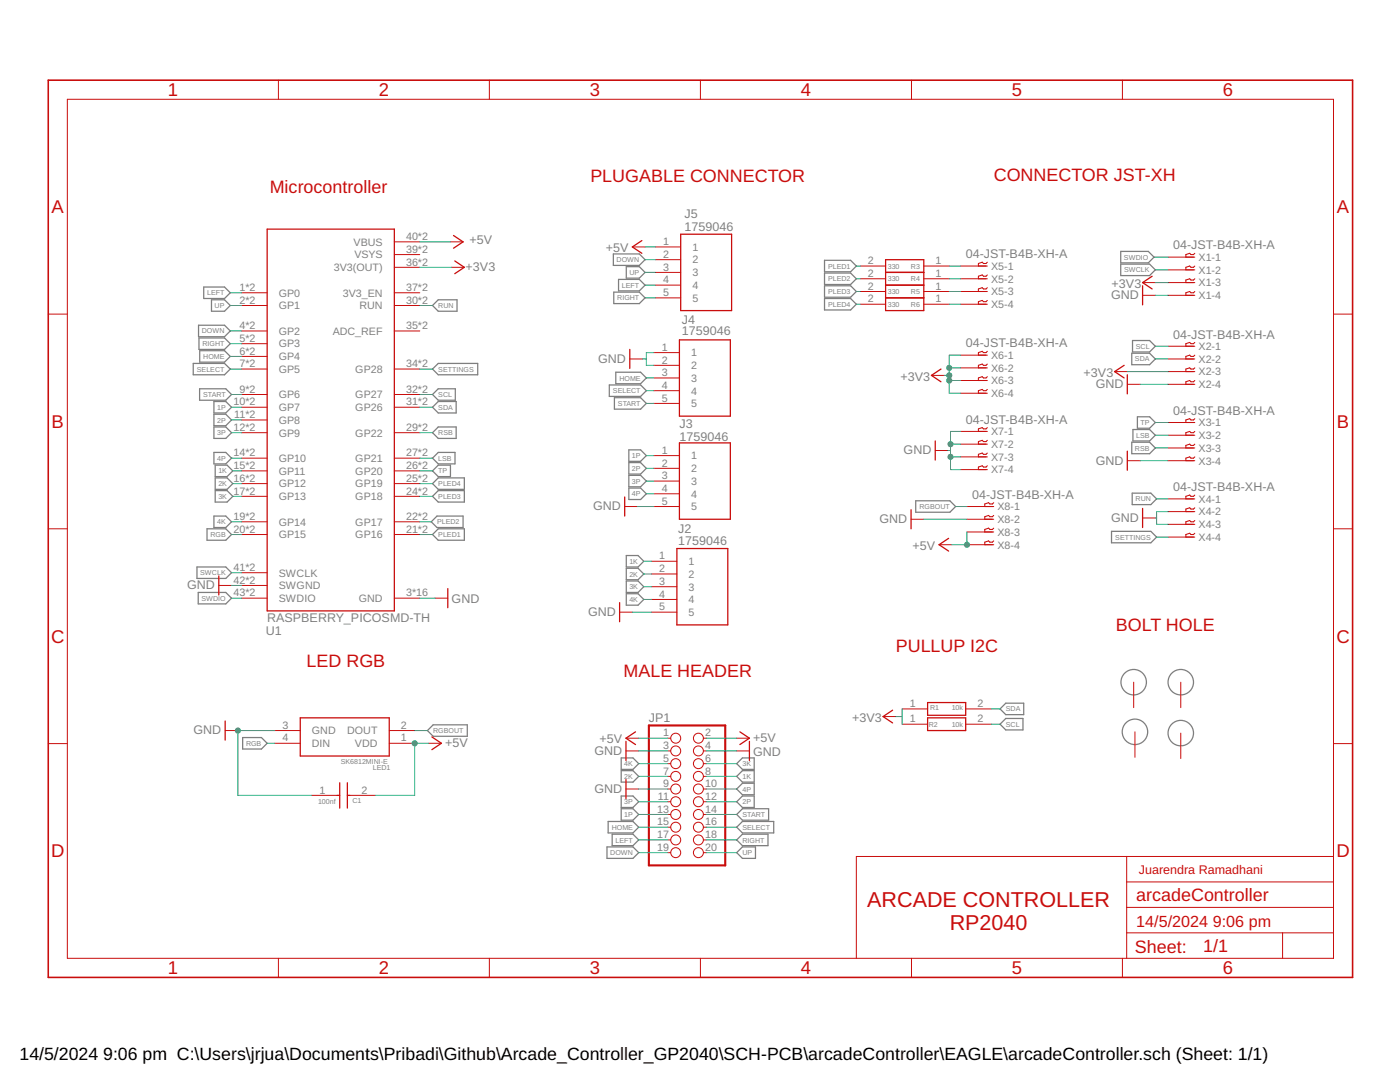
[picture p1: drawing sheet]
<svg xmlns="http://www.w3.org/2000/svg" width="279mm" height="216mm" viewBox="0 0 279 216" stroke-linecap="round" stroke-linejoin="round" font-family="sans-serif">
<g fill="none" stroke="#808080" stroke-width=".25">
<path d="M40.7 57.3h4.1l1.2 1.1-1.2 1.2h-4.1zM42.2 59.8h2.6l1.2 1.2-1.2 1.1h-2.6zM122.4 50.7h5.2l1.1 1.1-1.1 1.2h-5.2zM122.5 58.3h5.1l1.1 1.1-1.1 1.2h-5.1zM123.4 55.8h4.2l1.1 1.1-1.1 1.1h-4.2zM125 53.2h2.6l1.1 1.2-1.1 1.1h-2.6zM164.5 59.6h5.3l1.1 1.1-1.1 1.1h-5.3zM164.5 51.9h5.3l1.1 1.2-1.1 1.1h-5.3zM164.5 54.5h5.3l1.1 1.1-1.1 1.2h-5.3zM164.5 57h5.3l1.1 1.2-1.1 1.1h-5.3zM223.7 52.7h5.7l1.2 1.1-1.2 1.2h-5.7zM223.7 50.2h5.5l1.1 1.1-1.1 1.2h-5.5z"/>
<path d="M38.6 72.5h6.2l1.2 1.1-1.2 1.2h-6.2zM39.6 64.9h5.2l1.2 1.1-1.2 1.2h-5.2zM39.7 67.4h5.1l1.2 1.2-1.2 1.1h-5.1zM39.8 77.6h5.3l1.1 1.1-1.1 1.2h-5.3zM39.9 70h4.9l1.2 1.1-1.2 1.2h-4.9zM86.3 61l1.2-1.2h3.7v2.3h-3.7zM86.3 73.6l1.2-1.1h7.8v2.3h-7.8zM86.3 78.7l1.2-1.1h3.4v2.3h-3.4zM121.6 76.8h6.2l1.2 1.2-1.2 1.1h-6.2zM122.6 79.4h5.2l1.2 1.1-1.2 1.1h-5.2zM122.9 74.3h4.9l1.2 1.1-1.2 1.2h-4.9zM225.9 70.5h3.5l1.2 1.1-1.2 1.2h-3.5z"/>
<path d="M226 67.9h3.4l1.2 1.2-1.2 1.1h-3.4zM42.7 80.1h2.4l1.1 1.2-1.1 1.1h-2.4zM42.7 82.7h2.4l1.1 1.1-1.1 1.1h-2.4zM42.7 85.2h2.4l1.1 1.1-1.1 1.2h-2.4zM42.7 90.3h2.4l1.1 1.1-1.1 1.2h-2.4zM42.9 92.8h2.4l1.2 1.2-1.2 1.1h-2.4zM42.9 95.4h2.4l1.2 1.1-1.2 1.1h-2.4zM42.9 97.9h2.4l1.2 1.1-1.2 1.2h-2.4zM86.3 81.3l1.2-1.2h3.5v2.3h-3.5zM86.3 86.3l1.2-1.1h3.5v2.3h-3.5zM86.3 91.4l1.2-1.1h3.3v2.3h-3.3zM86.3 94l1.2-1.2h2.4v2.3h-2.4z"/>
<path d="M86.3 96.5l1.2-1.1h5.2v2.2h-5.2zM86.3 99l1.2-1.1h5.2v2.3h-5.2zM125.5 89.8h2.3l1.2 1.1-1.2 1.2h-2.3zM125.5 92.3h2.3l1.2 1.2-1.2 1.1h-2.3zM125.5 94.8h2.3l1.2 1.2-1.2 1.1h-2.3zM125.5 97.4h2.3l1.2 1.1-1.2 1.2h-2.3zM182.8 99.9h6.8l1.1 1.2-1.1 1.1h-6.8zM225.9 88.2h3.5l1.2 1.2-1.2 1.1h-3.5zM226 98.4h3.7l1.1 1.1-1.1 1.2h-3.7zM226.1 85.7h3.3l1.2 1.1-1.2 1.2h-3.3zM227 83.2h2.4l1.2 1.1-1.2 1.1h-2.4zM39.3 113.1h5.8l1.1 1.2-1.1 1.1h-5.8z"/>
<path d="M39.6 118.2h5.5l1.1 1.2-1.1 1.1h-5.5zM41.3 105.5h3.8l1.1 1.2-1.1 1.1h-3.8zM42.7 103h2.4l1.1 1.1-1.1 1.2h-2.4zM86.1 104.1l1.1-1.1h5.2v2.3h-5.2zM86.3 106.7l1.2-1.2h5.2v2.3h-5.2zM125 110.8h2.3l1.2 1.2-1.2 1.1h-2.3zM125 113.4h2.3l1.2 1.1-1.2 1.2h-2.3zM125 115.9h2.3l1.2 1.2-1.2 1.1h-2.3zM125 118.5h2.3l1.2 1.1-1.2 1.2h-2.3zM221.8 106h7.9l1.1 1.2-1.1 1.1h-7.9zM48.4 147.2h3.8l1.1 1.1-1.1 1.2h-3.8zM85.3 145.8l1.1-1.2h6.9v2.3h-6.9z"/>
<path d="M124 151.2h2.3l1.2 1.2-1.2 1.1h-2.3zM124 153.8h2.3l1.2 1.1-1.2 1.2h-2.3zM124 158.8h2.3l1.2 1.2-1.2 1.1h-2.3zM147 160l1.2-1.2h2.3v2.3h-2.3zM147 152.4l1.2-1.2h2.3v2.3h-2.3zM147 154.9l1.2-1.1h2.3v2.3h-2.3zM147 157.4l1.2-1.1h2.3v2.3h-2.3zM199.6 141.5l1.1-1.2h3.6v2.3h-3.6zM199.6 144.5l1.1-1.1h3.5v2.2h-3.5zM121.1 169h5.2l1.2 1.1-1.2 1.2h-5.2zM121.4 163.9h4.9l1.2 1.2-1.2 1.1h-4.9zM122.2 166.5h4.1l1.2 1.1-1.2 1.1h-4.1z"/>
<path d="M124 161.4h2.3l1.2 1.1-1.2 1.2h-2.3zM147 167.6l1.2-1.1h5.1v2.2h-5.1zM147 170.1l1.2-1.1h2.6v2.3h-2.6zM147 165.1l1.2-1.2h6.2v2.3h-6.2zM147 162.5l1.2-1.1h5.2v2.3h-5.2z"/>
<circle cx="226.3" cy="136.1" r="2.54"/>
<circle cx="235.6" cy="136.1" r="2.54"/>
<circle cx="226.5" cy="146" r="2.54"/>
<circle cx="235.6" cy="146.3" r="2.54"/>
</g>
<g fill="none" stroke="#c90d0c" stroke-width=".2">
<path d="M13.4 19.8h252.7v171.4h-252.7zM55.6 16v3.8M97.7 16v3.8M139.8 16v3.8M181.9 16v3.8M224 16v3.8M48.2 58.4h5.1M78.7 58.4h5.1M78.7 53.3h5.1M78.7 50.8h5.1M78.7 48.3h5.1M89.9 48.3h2.5"/>
<path d="M90.1 53.3h2.6M126.2 49.3h2.5M130.8 49.3h5M130.8 51.8h5M130.8 54.4h5M130.8 56.9h5M130.8 59.4h5M171.7 53.1h5M171.7 55.6h5M171.7 58.2h5M184.4 53.1h5M184.4 55.6h5"/>
<path d="M184.4 58.2h5M191.7 53.1h5.1M191.7 55.6h5.1M191.7 58.2h5.1M228 56.4h2.6M228 58.9h2.6M233.1 51.3h5.1M233.1 53.8h5.1M233.1 56.4h5.1M233.1 58.9h5.1M9.6 62.7h3.8M48.2 61h5.1"/>
<path d="M48.2 66h5.1M48.2 68.6h5.1M48.2 71.1h5.1M48.2 73.6h5.1M48.2 78.7h5.1M78.7 61h5.1M78.7 66h5.1M78.7 73.6h5.1M78.7 78.7h5.1M125.7 71.6h2.5M130.5 70.4h5.1M130.5 72.9h5.1"/>
<path d="M130.5 75.4h5.1M130.5 78h5.1M171.7 60.7h5M184.4 60.7h5M185.9 74.9h2.5M191.7 60.7h5.1M191.7 70.9h5.1M191.7 73.4h5.1M191.7 75.9h5.1M191.7 78.5h5.1M222.4 74.1h2.6M225 76.7h2.5"/>
<path d="M233.1 69.1h5.1M233.1 71.6h5.1M233.1 74.1h5.1M233.1 76.7h5.1M266.1 62.7h3.8M48.2 81.3h5.1M48.2 83.8h5.1M48.2 86.3h5.1M48.2 91.4h5.1M48.2 94h5.1M48.2 96.5h5.1M48.2 99h5.1"/>
<path d="M78.7 81.3h5.1M78.7 86.3h5.1M78.7 91.4h5.1M78.7 94h5.1M78.7 96.5h5.1M78.7 99h5.1M130.5 90.9h5.1M130.5 93.5h5.1M130.5 96h5.1M130.5 98.5h5.1M130.5 80.5h5.1M186.6 89.9h2.6"/>
<path d="M191.7 86.1h5.1M191.7 88.6h5.1M191.7 91.2h5.1M191.7 93.7h5.1M225 91.9h2.5M233.1 84.3h5.1M233.1 86.8h5.1M233.1 89.4h5.1M233.1 91.9h5.1M233.1 99.5h5.1M9.6 105.5h3.8M43.7 116.8h2.5"/>
<path d="M48.2 104.1h5.1M48.2 106.7h5.1M48.2 119.4h5.1M48.2 116.8h5.1M48.2 114.3h5.1M78.7 104.1h5.1M78.7 106.7h5.1M78.7 119.4h5.1M86.8 119.4h2.6M124.7 101.1h2.5M130 112h5.1M130 114.5h5.1"/>
<path d="M130 117.1h5.1M130 119.6h5.1M130.5 101.1h5.1M181.8 103.6h2.6M187.4 108.7h2.5M193 101.1h5.1M193 103.6h5.1M193 106.2h5.1M193 108.7h5.1M228 103.4h2.6M233.1 102.1h5.1M233.1 104.6h5.1"/>
<path d="M233.1 107.2h5.1M266.1 105.5h3.8M123.7 122.2h2.5M130 122.2h5.1M226.3 136.1v5.1M235.6 136.1v5.1M9.6 148.4h3.8M44.9 145.8h2.6M54.8 148.3h5.1M54.8 145.8h5.1M62.2 158.7h5.1M69.8 158.7h5.1"/>
<path d="M77.7 148.3h5.1M77.7 145.8h5.1M85.6 148.3h2.5M124.9 147.3h2.6M124.9 149.8h2.6M124.9 157.4h2.6M133.3 147.3h.6M133.3 149.8h.6M133.3 152.4h.6M133.3 154.9h.6M133.3 157.4h.6M133.3 160h.6"/>
<path d="M140.4 147.3h.5M140.4 149.8h.5M140.4 152.4h.5M140.4 154.9h.5M140.4 157.4h.5M140.4 160h.5M147 147.3h2.6M147 149.8h2.6M176.2 143h2.6M180 141.5h5.1M180 144.5h5.1M192.7 141.5h5.1"/>
<path d="M192.7 144.5h5.1M226.5 146v5.1M235.6 146.3v5.1M266.1 148.4h3.8M133.3 162.5h.6M133.3 165.1h.6M133.3 167.6h.6M133.3 170.1h.6M140.4 162.5h.5M140.4 165.1h.5M140.4 167.6h.5M140.4 170.1h.5"/>
<path d="M224.9 170.9v20.3M224.9 176h41.2M266.1 170.9h-95.2v20.3M55.6 191.2v3.8M97.7 191.2v3.8M139.8 191.2v3.8M181.9 191.2v3.8M224 191.2v3.8M224.9 186.1h41.2M224.9 181.1h41.2M256 186.1v5.1"/>
<circle cx="134.9" cy="157.4" r=".99"/>
<circle cx="134.9" cy="160" r=".99"/>
<circle cx="134.9" cy="154.9" r=".99"/>
<circle cx="134.9" cy="149.8" r=".99"/>
<circle cx="134.9" cy="152.4" r=".99"/>
<circle cx="134.9" cy="147.3" r=".99"/>
<circle cx="139.4" cy="149.8" r=".99"/>
<circle cx="139.4" cy="147.3" r=".99"/>
<circle cx="139.4" cy="157.4" r=".99"/>
<circle cx="139.4" cy="154.9" r=".99"/>
<circle cx="139.4" cy="152.4" r=".99"/>
<circle cx="139.4" cy="160" r=".99"/>
<circle cx="134.9" cy="167.6" r=".99"/>
<circle cx="134.9" cy="170.1" r=".99"/>
<circle cx="134.9" cy="162.5" r=".99"/>
<circle cx="134.9" cy="165.1" r=".99"/>
<circle cx="139.4" cy="167.6" r=".99"/>
<circle cx="139.4" cy="165.1" r=".99"/>
<circle cx="139.4" cy="162.5" r=".99"/>
<circle cx="139.4" cy="170.1" r=".99"/>
</g>
<g fill="none" stroke="#c90d0c" stroke-width=".25">
<path d="M53.3 45.7h25.4v76.2h-25.4zM90.5 47l1.9 1.3-1.9 1.2M90.8 52.1l1.9 1.2-1.9 1.3M128.1 48l-1.9 1.3 1.9 1.2M135.8 46.7h10.2v15.3h-10.2zM176.7 51.8h7.7v10.2h-7.7zM176.7 54.4h7.7M176.7 56.9h7.7M176.7 59.4h7.7M228 57v3.8M229.9 55.1l-1.9 1.3 1.9 1.3M125.7 69.7v3.8"/>
<path d="M135.6 67.8h10.2v15.2h-10.2zM187.8 73.6l-1.9 1.3 1.9 1.3M224.3 72.9l-1.9 1.2 1.9 1.3M225 74.8v3.8M124.7 99.2v3.8M135.6 88.4h10.2v15.2h-10.2zM186.6 88v3.8M225 90v3.8M43.7 114.9v3.8M89.4 117.5v3.8M135.1 109.5h10.1v15.2h-10.1zM181.8 101.7v3.8"/>
<path d="M189.3 107.4l-1.9 1.3 1.9 1.3M228 101.5v3.8M123.7 120.2v3.9M44.9 143.9v3.8M59.9 143.2h17.8v7.7h-17.8zM67.3 158.7h.5M67.8 156.2v5M69.3 156.2v5M69.3 158.7h.5M86.2 147l1.9 1.3-1.9 1.3M124.9 147.9v3.8M124.9 155.6v3.7"/>
<path d="M126.8 146l-1.9 1.3 1.9 1.3M147.7 146l1.9 1.3-1.9 1.3M149.6 147.9v3.8M178.1 141.7l-1.9 1.3 1.9 1.3M185.1 140.2h7.6v2.5h-7.6zM185.1 143.2h7.6v2.6h-7.6z"/>
</g>
<path d="M9.6 16h260.3v179h-260.3z" fill="none" stroke="#c90d0c" stroke-width=".32"/>
<g fill="none" stroke="#c90d0c" stroke-width=".21">
<path d="M197 52.3l-.2 .3h-.5l-.3-.3-.7 .3v.5h1.7M197 54.9l-.2 .2h-.5l-.3-.2-.7 .2v.5h1.7M197 57.4l-.2 .3h-.5l-.3-.3-.7 .3v.5h1.7M197 59.9l-.2 .3h-.5l-.3-.3-.7 .3v.5h1.7M238.4 50.5l-.2 .3h-.5l-.3-.3-.7 .3v.5h1.7M238.4 53.1l-.2 .2h-.5l-.3-.2-.7 .2v.5h1.7M238.4 55.6l-.2 .3h-.5l-.3-.3-.7 .3v.5h1.7M238.4 58.2l-.2 .2h-.5l-.3-.2-.7 .2v.5h1.7M197 70.1l-.2 .3h-.5l-.3-.3-.7 .3v.5h1.7M197 72.6l-.2 .3h-.5l-.3-.3-.7 .3v.5h1.7M197 75.2l-.2 .2h-.5l-.3-.2-.7 .2v.5h1.7M197 77.7l-.2 .3h-.5l-.3-.3-.7 .3v.5h1.7"/>
<path d="M238.4 68.3l-.2 .3h-.5l-.3-.3-.7 .3v.5h1.7M238.4 70.9l-.2 .2h-.5l-.3-.2-.7 .2v.5h1.7M238.4 73.4l-.2 .2h-.5l-.3-.2-.7 .2v.5h1.7M238.4 75.9l-.2 .3h-.5l-.3-.3-.7 .3v.5h1.7M197 85.3l-.2 .3h-.5l-.3-.3-.7 .3v.5h1.7M197 87.9l-.2 .2h-.5l-.3-.2-.7 .2v.5h1.7M197 90.4l-.2 .3h-.5l-.3-.3-.7 .3v.5h1.7M197 92.9l-.2 .3h-.5l-.3-.3-.7 .3v.5h1.7M238.4 83.5l-.2 .3h-.5l-.3-.3-.7 .3v.5h1.7M238.4 86.1l-.2 .2h-.5l-.3-.2-.7 .2v.5h1.7M238.4 88.6l-.2 .3h-.5l-.3-.3-.7 .3v.5h1.7M238.4 91.2l-.2 .2h-.5l-.3-.2-.7 .2v.5h1.7"/>
<path d="M238.4 98.8l-.2 .2h-.5l-.3-.2-.7 .2v.5h1.7M198.3 100.3l-.2 .3h-.6l-.2-.3-.8 .3v.5h1.8M198.3 102.8l-.2 .3h-.6l-.2-.3-.8 .3v.5h1.8M198.3 105.4l-.2 .2h-.6l-.2-.2-.8 .2v.6h1.8M198.3 107.9l-.2 .3h-.6l-.2-.3-.8 .3v.5h1.8M238.4 101.3l-.2 .3h-.5l-.3-.3-.7 .3v.5h1.7M238.4 103.9l-.2 .2h-.5l-.3-.2-.7 .2v.5h1.7M238.4 106.4l-.2 .3h-.5l-.3-.3-.7 .3v.5h1.7"/>
</g>
<path d="M129.5 144.8h15.2v27.9h-15.2z" fill="none" stroke="#c90d0c" stroke-width=".42"/>
<g fill="none" stroke="#0dab76" stroke-width=".2">
<path d="M46 58.4h2.2M83.8 48.3h6.1M83.8 53.3h6.3M128.7 56.9h2.1M128.7 54.4h2.1M128.7 51.8h2.1M128.7 59.4h2.1M128.7 49.3h2.1M170.9 53.1h.8M170.9 55.6h.8M170.9 58.2h.8M189.4 53.1h2.3"/>
<path d="M189.4 55.6h2.3M189.4 58.2h2.3M230.3 51.3h2.8M230.6 53.8h2.5M230.6 56.4h2.5M230.6 58.9h2.5M46 61h2.2M46 66h2.2M46 68.6h2.2M46 71.1h2.2M46 73.6h2.2M46.2 78.7h2"/>
<path d="M83.8 61h2.5M83.8 73.6h2.5M83.8 78.7h2.5M128.2 71.6h.8M129 75.4h1.5M129 78h1.5M130.5 70.4h-1.5v2.5h1.5M170.9 60.7h.8M188.4 74.9h1M189.4 60.7h2.3M189.4 75.9h2.3M189.4 73.4h2.3"/>
<path d="M191.7 70.9h-2.3v7.6h2.3M225 74.1h8.1M227.5 76.7h5.6M230.6 71.6h2.5M230.6 69.1h2.5M46.2 81.3h2M46.2 83.8h2M46.2 86.3h2M46.2 91.4h2M46.5 94h1.7M46.5 96.5h1.7M46.5 99h1.7"/>
<path d="M83.8 81.3h2.5M83.8 86.3h2.5M83.8 91.4h2.5M83.8 94h2.5M83.8 96.5h2.5M83.8 99h2.5M129 80.5h1.5M129 90.9h1.5M129 93.5h1.5M129 96h1.5M129 98.5h1.5M189.2 89.9h.5"/>
<path d="M189.7 91.2h2M189.7 88.6h2M191.7 86.1h-2v7.6h2M227.5 91.9h5.6M230.6 84.3h2.5M230.6 86.8h2.5M230.6 89.4h2.5M230.8 99.5h2.3M46.2 104.1h2M46.2 106.7h2M46.2 114.3h2M46.2 119.4h2"/>
<path d="M46.2 116.8h2M83.8 104.1h2.3M83.8 106.7h2.5M83.8 119.4h3M127.2 101.1h3.3M128.5 112h1.5M128.5 114.5h1.5M128.5 117.1h1.5M128.5 119.6h1.5M184.4 103.6h8.6M190.7 101.1h2.3M193 106.2v2.5h-3.1"/>
<path d="M230.6 103.4h.2M230.8 107.2h2.3M233.1 102.1h-2.3v2.5h2.3M126.2 122.2h3.8M53.3 148.3h1.5M54.8 145.8h-7.3v12.9h14.7M82.8 145.8h2.5M85.6 148.3h-2.8v10.4h-7.9M127.5 160h5.8M127.5 157.4h5.8M127.5 154.9h5.8M127.5 152.4h5.8"/>
<path d="M127.5 147.3h5.8M127.5 149.8h5.8M140.9 160h6.1M140.9 157.4h6.1M140.9 154.9h6.1M140.9 152.4h6.1M140.9 147.3h6.1M140.9 149.8h6.1M178.8 143h1.2M180 141.5v3M197.8 141.5h1.8M197.8 144.5h1.8"/>
<path d="M127.5 167.6h5.8M127.5 170.1h5.8M127.5 165.1h5.8M127.5 162.5h5.8M140.9 167.6h6.1M140.9 170.1h6.1M140.9 165.1h6.1M140.9 162.5h6.1"/>
</g>
<g fill="#0dab76" stroke="#0dab76" stroke-width=".2">
<circle cx="82.8" cy="148.3" r=".51"/>
<circle cx="193" cy="108.7" r=".51"/>
<circle cx="189.4" cy="75.9" r=".51"/>
<circle cx="189.4" cy="74.9" r=".51"/>
<circle cx="189.4" cy="73.4" r=".51"/>
<circle cx="189.7" cy="91.2" r=".51"/>
<circle cx="189.7" cy="88.6" r=".51"/>
<circle cx="47.5" cy="145.8" r=".51"/>
</g>
<g font-size="4.3" fill="#c90d0c">
<text x="173.1" y="181.1">ARCADE CONTROLLER</text>
<text x="189.5" y="185.6">RP2040</text>
</g>
<g font-size="3.7" fill="#c90d0c">
<text x="33.5" y="19.2">1</text>
<text x="75.6" y="19.2">2</text>
<text x="117.7" y="19.2">3</text>
<text x="159.8" y="19.2">4</text>
<text x="201.9" y="19.2">5</text>
<text x="244.1" y="19.2">6</text>
<text x="10.3" y="42.5">A</text>
<text x="266.8" y="42.5">A</text>
<text x="10.3" y="85.4">B</text>
<text x="266.8" y="85.4">B</text>
<text x="10.2" y="128.2">C</text>
<text x="266.7" y="128.2">C</text>
<text x="10.2" y="171.1">D</text>
<text x="266.7" y="171.1">D</text>
<text x="33.5" y="194.4">1</text>
<text x="75.6" y="194.4">2</text>
<text x="117.7" y="194.4">3</text>
<text x="159.8" y="194.4">4</text>
<text x="201.9" y="194.4">5</text>
<text x="244.1" y="194.4">6</text>
</g>
<g font-size="3.6" fill="#c90d0c">
<text x="53.8" y="38.6">Microcontroller</text>
<text x="117.8" y="36.3">PLUGABLE CONNECTOR</text>
<text x="198.3" y="36.1">CONNECTOR JST-XH</text>
<text x="222.7" y="126">BOLT HOLE</text>
<text x="178.8" y="130">PULLUP I2C</text>
<text x="61.2" y="133.1">LED RGB</text>
<text x="124.4" y="135.1">MALE HEADER</text>
<text x="226.8" y="179.8">arcadeController</text>
<text x="226.5" y="190.1">Sheet:</text>
<text x="240.1" y="190">1/1</text>
</g>
<g font-size="3.5">
<text x="3.9" y="211.4">14/5/2024</text>
<text x="20.6" y="211.4">9:06 pm C:\Users\jrjua\Documents\Pribadi\Github\Arcade_Controller_GP2040\SCH-PCB\arcadeController\EAGLE\arcadeController.sch (Sheet: 1/1)</text>
</g>
<g font-size="3.2" fill="#c90d0c">
<text x="226.8" y="184.9">14/5/2024</text>
<text x="242" y="184.9">9:06 pm</text>
</g>
<g font-size="2.5" fill="#808080">
<text x="136.6" y="46.1">1759046</text>
<text x="136.6" y="43.6">J5</text>
<text x="93.7" y="48.8">+5V</text>
<text x="120.9" y="50.3">+5V</text>
<text x="192.7" y="51.6">04-JST-B4B-XH-A</text>
<text x="234.1" y="49.8">04-JST-B4B-XH-A</text>
<text x="92.9" y="54.1">+3V3</text>
<text x="221.7" y="59.7">GND</text>
<text x="221.9" y="57.4">+3V3</text>
<text x="136.1" y="64.6">J4</text>
<text x="136.1" y="66.9">1759046</text>
<text x="192.7" y="69.3">04-JST-B4B-XH-A</text>
<text x="234.1" y="67.6">04-JST-B4B-XH-A</text>
<text x="119.4" y="72.4">GND</text>
<text x="179.7" y="75.9">+3V3</text>
<text x="216.3" y="75.2">+3V3</text>
<text x="218.7" y="77.5">GND</text>
<text x="234.1" y="82.8">04-JST-B4B-XH-A</text>
<text x="135.6" y="88">1759046</text>
<text x="135.6" y="85.5">J3</text>
<text x="192.7" y="84.6">04-JST-B4B-XH-A</text>
<text x="180.3" y="90.7">GND</text>
<text x="218.7" y="92.7">GND</text>
<text x="118.4" y="101.8">GND</text>
<text x="194" y="99.6">04-JST-B4B-XH-A</text>
<text x="234.1" y="98">04-JST-B4B-XH-A</text>
<text x="135.3" y="106.3">J2</text>
<text x="175.5" y="104.4">GND</text>
<text x="221.7" y="104.1">GND</text>
<text x="135.3" y="108.8">1759046</text>
<text x="182.1" y="109.7">+5V</text>
<text x="37.4" y="117.6">GND</text>
<text x="53.3" y="124.2">RASPBERRY_PICOSMD-TH</text>
<text x="90.1" y="120.4">GND</text>
<text x="117.3" y="122.9">GND</text>
<text x="53" y="126.7">U1</text>
<text x="170" y="144">+3V3</text>
<text x="38.6" y="146.5">GND</text>
<text x="88.9" y="149.1">+5V</text>
<text x="119.6" y="148.3">+5V</text>
<text x="129.5" y="144.1">JP1</text>
<text x="150.3" y="148.1">+5V</text>
<text x="118.6" y="150.6">GND</text>
<text x="150.3" y="150.8">GND</text>
<text x="118.6" y="158.2">GND</text>
</g>
<text font-size="2.5" fill="#c90d0c" x="227.3" y="174.5">Juarendra Ramadhani</text>
<g font-size="2.1" fill="#808080">
<text x="81" y="47.9">40*2</text>
<text x="70.6" y="49">VBUS</text>
<text x="70.7" y="51.6">VSYS</text>
<text x="81" y="53">36*2</text>
<text x="81" y="50.4">39*2</text>
<text x="132.3" y="48.9">1</text>
<text x="132.3" y="51.5">2</text>
<text x="132.3" y="54">3</text>
<text x="138.2" y="50">1</text>
<text x="138.2" y="52.6">2</text>
<text x="173.2" y="52.7">2</text>
<text x="186.7" y="52.7">1</text>
<text x="197.8" y="53.8">X5-1</text>
<text x="239.2" y="52.1">X1-1</text>
<text x="47.8" y="58.1">1*2</text>
<text x="55.6" y="59.2">GP0</text>
<text x="66.6" y="54.1">3V3(OUT)</text>
<text x="68.4" y="59.2">3V3_EN</text>
<text x="81" y="58.1">37*2</text>
<text x="132.3" y="56.5">4</text>
<text x="132.3" y="59.1">5</text>
<text x="138.2" y="55.1">3</text>
<text x="138.2" y="57.7">4</text>
<text x="173.2" y="55.3">2</text>
<text x="173.2" y="57.8">2</text>
<text x="186.7" y="55.3">1</text>
<text x="186.7" y="57.8">1</text>
<text x="197.8" y="56.4">X5-2</text>
<text x="197.8" y="58.9">X5-3</text>
<text x="239.2" y="54.6">X1-2</text>
<text x="239.2" y="57.1">X1-3</text>
<text x="239.2" y="59.7">X1-4</text>
<text x="47.8" y="60.6">2*2</text>
<text x="47.8" y="65.7">4*2</text>
<text x="55.6" y="61.7">GP1</text>
<text x="71.7" y="61.7">RUN</text>
<text x="81" y="60.6">30*2</text>
<text x="81" y="65.7">35*2</text>
<text x="138.2" y="60.2">5</text>
<text x="173.2" y="60.3">2</text>
<text x="186.7" y="60.3">1</text>
<text x="197.8" y="61.5">X5-4</text>
<text x="47.8" y="68.2">5*2</text>
<text x="47.8" y="70.8">6*2</text>
<text x="55.6" y="66.8">GP2</text>
<text x="55.6" y="69.3">GP3</text>
<text x="55.6" y="71.9">GP4</text>
<text x="66.4" y="66.8">ADC_REF</text>
<text x="132.1" y="70">1</text>
<text x="137.9" y="71.1">1</text>
<text x="197.8" y="71.6">X6-1</text>
<text x="239.2" y="69.8">X2-1</text>
<text x="47.8" y="73.3">7*2</text>
<text x="55.6" y="74.4">GP5</text>
<text x="70.9" y="74.4">GP28</text>
<text x="81" y="73.3">34*2</text>
<text x="132.1" y="72.5">2</text>
<text x="132.1" y="75.1">3</text>
<text x="132.1" y="77.6">4</text>
<text x="137.9" y="73.6">2</text>
<text x="137.9" y="76.2">3</text>
<text x="197.8" y="74.2">X6-2</text>
<text x="197.8" y="76.7">X6-3</text>
<text x="239.2" y="72.4">X2-2</text>
<text x="239.2" y="74.9">X2-3</text>
<text x="239.2" y="77.5">X2-4</text>
<text x="46.6" y="80.9">10*2</text>
<text x="46.7" y="83.5">11*2</text>
<text x="47.8" y="78.4">9*2</text>
<text x="55.6" y="79.5">GP6</text>
<text x="55.6" y="82">GP7</text>
<text x="70.9" y="82">GP26</text>
<text x="70.9" y="79.5">GP27</text>
<text x="81" y="80.9">31*2</text>
<text x="81" y="78.4">32*2</text>
<text x="132.1" y="80.2">5</text>
<text x="137.9" y="78.7">4</text>
<text x="137.9" y="81.3">5</text>
<text x="197.8" y="79.2">X6-4</text>
<text x="46.6" y="86">12*2</text>
<text x="55.6" y="84.6">GP8</text>
<text x="55.6" y="87.1">GP9</text>
<text x="70.9" y="87.1">GP22</text>
<text x="81" y="86">29*2</text>
<text x="197.8" y="86.9">X7-1</text>
<text x="197.8" y="89.4">X7-2</text>
<text x="239.2" y="85.1">X3-1</text>
<text x="239.2" y="87.6">X3-2</text>
<text x="46.6" y="91.1">14*2</text>
<text x="46.6" y="93.6">15*2</text>
<text x="55.6" y="92.2">GP10</text>
<text x="55.6" y="94.7">GP11</text>
<text x="70.9" y="94.7">GP20</text>
<text x="70.9" y="92.2">GP21</text>
<text x="81" y="93.6">26*2</text>
<text x="81" y="91.1">27*2</text>
<text x="132.1" y="90.6">1</text>
<text x="132.1" y="93.1">2</text>
<text x="132.1" y="95.6">3</text>
<text x="137.9" y="91.7">1</text>
<text x="137.9" y="94.2">2</text>
<text x="197.8" y="91.9">X7-3</text>
<text x="197.8" y="94.5">X7-4</text>
<text x="239.2" y="90.2">X3-3</text>
<text x="239.2" y="92.7">X3-4</text>
<text x="46.6" y="96.1">16*2</text>
<text x="46.6" y="98.7">17*2</text>
<text x="55.6" y="97.3">GP12</text>
<text x="55.6" y="99.8">GP13</text>
<text x="70.9" y="99.8">GP18</text>
<text x="70.9" y="97.3">GP19</text>
<text x="81" y="98.7">24*2</text>
<text x="81" y="96.1">25*2</text>
<text x="132.1" y="98.2">4</text>
<text x="132.1" y="100.7">5</text>
<text x="137.9" y="96.8">3</text>
<text x="137.9" y="99.3">4</text>
<text x="137.9" y="101.8">5</text>
<text x="199.1" y="101.8">X8-1</text>
<text x="239.2" y="100.3">X4-1</text>
<text x="46.6" y="103.8">19*2</text>
<text x="46.6" y="106.3">20*2</text>
<text x="55.6" y="104.9">GP14</text>
<text x="55.6" y="107.4">GP15</text>
<text x="70.9" y="107.4">GP16</text>
<text x="70.9" y="104.9">GP17</text>
<text x="81" y="106.3">21*2</text>
<text x="81" y="103.8">22*2</text>
<text x="199.1" y="104.4">X8-2</text>
<text x="199.1" y="106.9">X8-3</text>
<text x="239.2" y="102.9">X4-2</text>
<text x="239.2" y="105.4">X4-3</text>
<text x="239.2" y="107.9">X4-4</text>
<text x="46.6" y="113.9">41*2</text>
<text x="131.6" y="111.6">1</text>
<text x="137.4" y="112.8">1</text>
<text x="199.1" y="109.5">X8-4</text>
<text x="46.6" y="119">43*2</text>
<text x="46.6" y="116.5">42*2</text>
<text x="55.6" y="117.6">SWGND</text>
<text x="55.6" y="115">SWCLK</text>
<text x="81" y="119">3*16</text>
<text x="131.6" y="114.2">2</text>
<text x="131.6" y="116.7">3</text>
<text x="131.6" y="119.3">4</text>
<text x="137.4" y="115.3">2</text>
<text x="137.4" y="117.8">3</text>
<text x="55.6" y="120.1">SWDIO</text>
<text x="71.6" y="120.1">GND</text>
<text x="131.6" y="121.8">5</text>
<text x="137.4" y="120.4">4</text>
<text x="137.4" y="122.9">5</text>
<text x="181.6" y="141.1">1</text>
<text x="195.1" y="141.1">2</text>
<text x="56.4" y="145.4">3</text>
<text x="56.4" y="148">4</text>
<text x="62.3" y="146.5">GND</text>
<text x="62.3" y="149.1">DIN</text>
<text x="69.3" y="146.5">DOUT</text>
<text x="70.8" y="149.1">VDD</text>
<text x="80" y="148">1</text>
<text x="80" y="145.4">2</text>
<text x="132.3" y="146.9">1</text>
<text x="132.3" y="149.5">3</text>
<text x="140.7" y="146.9">2</text>
<text x="140.7" y="149.5">4</text>
<text x="181.6" y="144.1">1</text>
<text x="195.1" y="144.1">2</text>
<text x="132.3" y="152">5</text>
<text x="132.3" y="154.6">7</text>
<text x="140.7" y="152">6</text>
<text x="140.7" y="154.6">8</text>
<text x="63.8" y="158.4">1</text>
<text x="72.2" y="158.4">2</text>
<text x="131.3" y="159.6">11</text>
<text x="132.3" y="157.1">9</text>
<text x="140.7" y="157.1">10</text>
<text x="140.7" y="159.6">12</text>
<text x="131.1" y="162.2">13</text>
<text x="131.1" y="164.7">15</text>
<text x="131.1" y="167.2">17</text>
<text x="140.7" y="162.2">14</text>
<text x="140.7" y="164.7">16</text>
<text x="140.7" y="167.2">18</text>
<text x="131.1" y="169.8">19</text>
<text x="140.7" y="169.8">20</text>
</g>
<g font-size="1.4" fill="#808080">
<text x="123.1" y="52.3">DOWN</text>
<text x="165.3" y="53.6">PLED1</text>
<text x="177.2" y="53.6">330</text>
<text x="181.8" y="53.6">R3</text>
<text x="224.3" y="51.8">SWDIO</text>
<text x="41.3" y="58.9">LEFT</text>
<text x="123.2" y="59.9">RIGHT</text>
<text x="124.1" y="57.4">LEFT</text>
<text x="125.6" y="54.9">UP</text>
<text x="165.3" y="56.1">PLED2</text>
<text x="165.3" y="58.7">PLED3</text>
<text x="177.2" y="56.1">330</text>
<text x="177.2" y="58.7">330</text>
<text x="181.8" y="56.1">R4</text>
<text x="181.8" y="58.7">R5</text>
<text x="224.3" y="54.4">SWCLK</text>
<text x="42.8" y="61.5">UP</text>
<text x="87.5" y="61.5">RUN</text>
<text x="165.3" y="61.2">PLED4</text>
<text x="177.2" y="61.2">330</text>
<text x="181.8" y="61.2">R6</text>
<text x="40.3" y="66.5">DOWN</text>
<text x="40.4" y="69.1">RIGHT</text>
<text x="40.6" y="71.6">HOME</text>
<text x="226.7" y="69.6">SCL</text>
<text x="39.3" y="74.2">SELECT</text>
<text x="87.5" y="74.2">SETTINGS</text>
<text x="123.6" y="75.9">HOME</text>
<text x="226.5" y="72.1">SDA</text>
<text x="40.5" y="79.2">START</text>
<text x="43.3" y="81.8">1P</text>
<text x="87.5" y="81.8">SDA</text>
<text x="87.5" y="79.2">SCL</text>
<text x="122.3" y="78.5">SELECT</text>
<text x="123.3" y="81">START</text>
<text x="43.3" y="84.3">2P</text>
<text x="43.3" y="86.9">3P</text>
<text x="87.5" y="86.9">RSB</text>
<text x="226.5" y="89.9">RSB</text>
<text x="226.7" y="87.4">LSB</text>
<text x="227.6" y="84.8">TP</text>
<text x="43.3" y="91.9">4P</text>
<text x="43.6" y="94.5">1K</text>
<text x="87.5" y="94.5">TP</text>
<text x="87.5" y="91.9">LSB</text>
<text x="126.1" y="91.4">1P</text>
<text x="126.1" y="94">2P</text>
<text x="43.6" y="97">2K</text>
<text x="43.6" y="99.6">3K</text>
<text x="87.5" y="99.6">PLED3</text>
<text x="87.5" y="97">PLED4</text>
<text x="126.1" y="96.5">3P</text>
<text x="126.1" y="99">4P</text>
<text x="183.5" y="101.6">RGBOUT</text>
<text x="226.6" y="100.1">RUN</text>
<text x="42" y="107.2">RGB</text>
<text x="43.3" y="104.6">4K</text>
<text x="87.2" y="104.6">PLED2</text>
<text x="87.5" y="107.2">PLED1</text>
<text x="222.6" y="107.7">SETTINGS</text>
<text x="125.6" y="112.5">1K</text>
<text x="40" y="114.8">SWCLK</text>
<text x="40.2" y="119.9">SWDIO</text>
<text x="125.6" y="115">2K</text>
<text x="125.6" y="117.6">3K</text>
<text x="125.6" y="120.1">4K</text>
<text x="185.6" y="141.7">R1</text>
<text x="189.9" y="141.7">10k</text>
<text x="200.7" y="142">SDA</text>
<text x="49.1" y="148.8">RGB</text>
<text x="86.5" y="146.3">RGBOUT</text>
<text x="185.4" y="145">R2</text>
<text x="189.9" y="145">10k</text>
<text x="200.7" y="145">SCL</text>
<text x="68" y="152.4">SK6812MINI-E</text>
<text x="74.4" y="153.6">LED1</text>
<text x="124.6" y="155.4">2K</text>
<text x="124.6" y="152.9">4K</text>
<text x="148.2" y="155.4">1K</text>
<text x="148.2" y="152.9">3K</text>
<text x="63.5" y="160.5">100nf</text>
<text x="70.3" y="160.2">C1</text>
<text x="124.6" y="160.5">3P</text>
<text x="148.2" y="160.5">2P</text>
<text x="148.2" y="158">4P</text>
<text x="122.1" y="165.6">HOME</text>
<text x="124.6" y="163">1P</text>
<text x="148.2" y="165.6">SELECT</text>
<text x="148.2" y="163">START</text>
<text x="121.8" y="170.7">DOWN</text>
<text x="122.9" y="168.1">LEFT</text>
<text x="148.2" y="170.7">UP</text>
<text x="148.2" y="168.1">RIGHT</text>
</g>
</svg>
